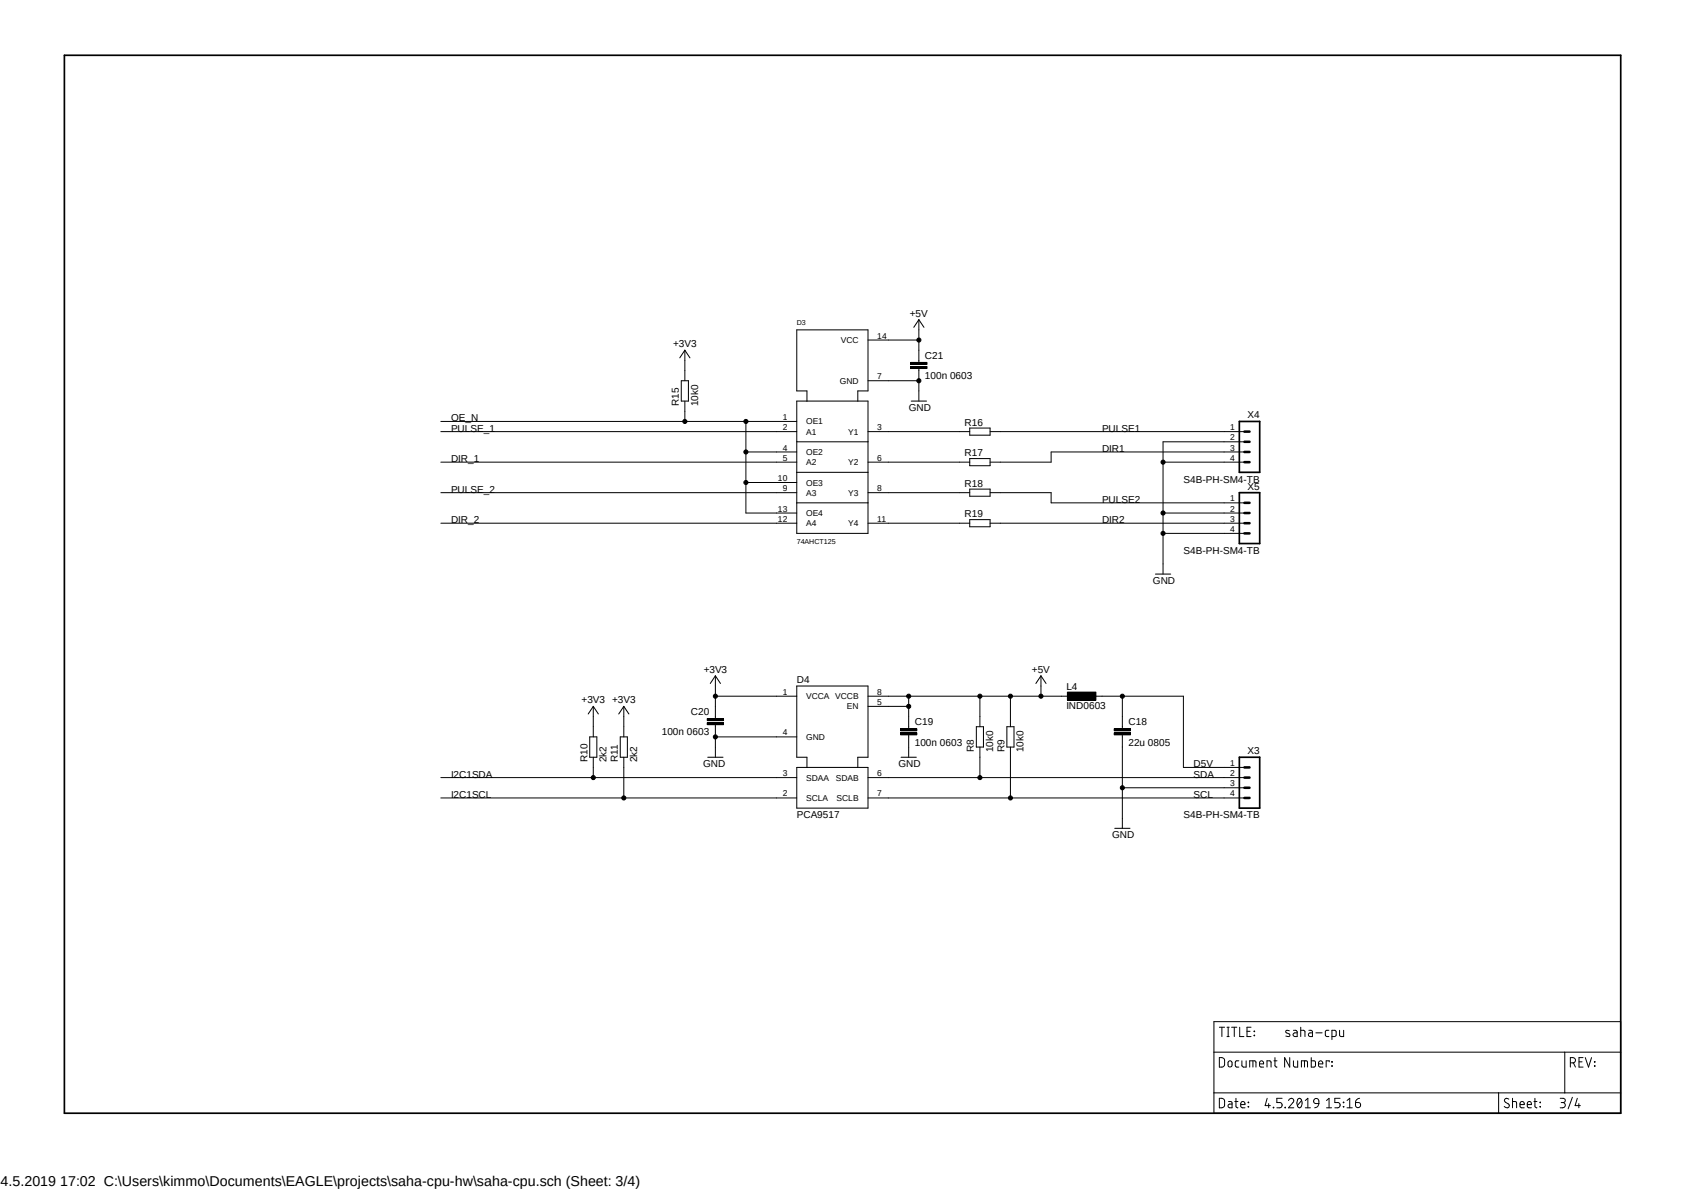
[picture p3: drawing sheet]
<svg xmlns="http://www.w3.org/2000/svg" width="420mm" height="297mm" viewBox="0 0 420 297" stroke-linecap="round" stroke-linejoin="round" font-family="sans-serif">
<path d="M15.6 13.5l389.3 264.9M404.9 13.5l-389.3 264.9" fill="none" stroke="#fff" stroke-width=".25"/>
<path d="M16.1 13.8h388.5v264.1h-388.5zM309.4 105.2h5.1v12.7h-5.1zM309.4 123h5.1v12.7h-5.1zM309.4 189h5.1v12.7h-5.1z" fill="none" stroke="#000" stroke-width=".42"/>
<g fill="none" stroke="#000" stroke-width=".25">
<path d="M229.4 79.8l1.3 1.9M229.4 79.8l-1.3 1.9M229.4 79.8v10.7M170.1 95h1.8v5.1h-1.8zM171 87.4v7.6M171 87.4l1.2 1.9M171 87.4l-1.3 1.9M216.7 95h12.7M216.7 84.9h12.7M227.4 91.5h4v.5h-4zM227.4 90.5h4v.5h-4zM229.4 92v8.1"/>
<path d="M110.1 115.4h88.8M110.1 107.7h88.8M110.1 105.2h88.8M171 100.1v5.1M186.2 105.2v22.9h12.7M186.2 112.8h12.7M198.9 100.1h17.8v33h-17.8zM198.9 110.3h17.8M198.9 117.9h17.8M201.5 100.1v-2.5h-2.6v-15.3h17.8v15.3h-2.5v2.5M216.7 115.4h25.4M216.7 107.7h25.4"/>
<path d="M227.5 100.1h3.8M242.1 106.8h5.1v1.8h-5.1zM242.1 114.5h5.1v1.7h-5.1zM247.2 107.7h63.5M290.4 115.4h20.3M310.7 112.8h-48.3v2.6h-15.2M310.7 110.3h-20.3v33M110.1 130.6h88.8M110.1 123h88.8M186.2 120.4h12.7M198.9 125.5h17.8M216.7 130.6h25.4"/>
<path d="M216.7 123h25.4M242.1 122.1h5.1v1.8h-5.1zM242.1 129.7h5.1v1.8h-5.1zM247.2 130.6h63.5M247.2 123h15.2v2.5h48.3M290.4 128.1h20.3M290.4 133.1h20.3M288.4 143.3h3.9M148.1 176.3v7.6M148.1 176.3l1.3 1.9M148.1 176.3l-1.3 1.9M155.7 176.3v7.6"/>
<path d="M155.7 176.3l1.3 1.9M155.7 176.3l-1.2 1.9M176.6 179.4h4v.5h-4zM178.6 173.8h20.3M178.6 168.7v10.7M178.6 168.7l1.3 1.9M178.6 168.7l-1.3 1.9M216.7 173.8h50.8M216.7 176.3h10.2M226.9 173.8v8.1M244.6 173.8v7.6M252.3 173.8v7.6"/>
<path d="M259.9 168.7l1.2 1.9M259.9 168.7l-1.3 1.9M259.9 168.7v5.1M266.5 172.8h7.1v2h-7.1zM272.6 173.8h22.8v17.8h15.3M280.2 173.8v8.1M110.1 199.2h88.8M110.1 194.1h88.8M147.2 183.9h1.8v5.1h-1.8zM148.1 189v5.1M154.8 183.9h1.8v5.1h-1.8zM155.7 189v10.2"/>
<path d="M176.6 180.4h4v.5h-4zM176.7 189h3.8M178.6 183.9h20.3M178.6 180.9v8.1M198.9 191.6h17.8v10.1h-17.8zM201.5 191.6v-2.6h-2.6v-17.8h17.8v17.8h-2.5v2.6M216.7 199.2h94M216.7 194.1h94M224.8 182.9h4.1v.5h-4.1zM224.8 181.9h4.1v.5h-4.1zM224.9 189h3.9M226.9 183.4v5.6"/>
<path d="M243.7 181.4h1.8v5.1h-1.8zM244.6 186.5v7.6M251.4 181.4h1.7v5.1h-1.7zM252.3 186.5v12.7M278.2 182.9h4v.5h-4zM278.2 181.9h4v.5h-4zM280.2 196.6h30.5M280.2 183.4v23.4M278.3 206.8h3.8M303.1 255h101.5v22.9h-101.5zM304.4 256.4h1.3M305 256.4v2.3"/>
<path d="M306.3 256.4h.6M306.3 258.7h.6M306.6 256.4v2.3M307.5 256.4h1.3M308.1 256.4v2.3M309.5 256.4v2.3h1M311.3 257.4h.8M312.3 256.4h-1v2.3h1M313.1 257.4l.1 .1zM313.1 258.4l.1 .1zM321.9 257.3l-.8-.1-.1 .4 1 .6v.3a.75 .75 0 0 1-1 .1M322.9 257.2h.7l.2 .4v1.1h-.6a.47 .47 0 0 1-.4-.4 .47 .47 0 0 1 .4-.5h.6"/>
<path d="M324.7 257.2h.7l.3 .2 .1 1.3M324.7 256.4v2.3M326.8 257.2h.6l.2 .4v1.1h-.5a.47 .47 0 0 1-.5-.4 .47 .47 0 0 1 .5-.5h.5M328.5 257.8h1.6M331.8 257.2h-.7l-.2 .4v.9l.9 .2M332.5 258.7h.7l.3-.2 .1-.9-.2-.4h-.9v2.3M334.4 257.2v1.2l.4 .3h.6v-1.5M303.1 262.6h101.5M303.1 272.8h101.5M304.4 274.2a1.13 1.13 0 0 1 1.3 .4 1.96 1.96 0 0 1-.2 1.7l-1.1 .2zM304.4 264a1.13 1.13 0 0 1 1.3 .4 1.96 1.96 0 0 1-.2 1.7l-.2 .2-.9 .1zM306.7 275h.7l.2 .3v1.2h-.6a.47 .47 0 0 1-.4-.4 .47 .47 0 0 1 .4-.5h.6"/>
<path d="M306.7 264.9a.5 .5 0 0 1 .6-.1 .5 .5 0 0 1 .3 .5v.5a.51 .51 0 0 1-.5 .5 .51 .51 0 0 1-.5-.5zM308.3 275h.8M308.6 274.2v2.1l.5 .2M309.3 264.8h-.7l-.2 .4v.9l.9 .3M309.7 275.7h1.1a.55 .55 0 0 0-.4-.7 .55 .55 0 0 0-.7 .5l.1 .8 .4 .2h.6M310 264.8l.1 1.3 .3 .3h.7v-1.6M311.6 275.1l.1 .2zM311.6 276.2l.1 .1zM312 266.4v-1.6h1.2l.3 .2 .1 1.4M312.8 264.8v1.6M314.4 265.6h1.1a.54 .54 0 0 0-.4-.8 .54 .54 0 0 0-.7 .5l.1 .8 .3 .3h.7M316.3 266.4v-1.6l1 .2v1.4"/>
<path d="M316.3 274.2l-.5 1.8h1.3M316.7 275.5v1M317.9 276.4l.1 .1zM318 264.8h.8M318.3 264v2.1l.5 .3M320.1 274.2h-1.3v1h.7a.66 .66 0 0 1 .6 .7 .66 .66 0 0 1-.6 .6h-.7M320.8 276.4l.1 .1zM321.7 274.7a.64 .64 0 0 1 .9-.5 .64 .64 0 0 1 .2 1l-1.1 1.3h1.3M322 264v2.4l-1.3-2.4v2.4M322.9 264.8v1.3l.4 .3h.7v-1.6M324.1 274.3l.3-.1a1.42 1.42 0 0 1 0 2.3 1.55 1.55 0 0 1-.3-2.2zM324.9 266.4v-1.6h1.1l.4 .2v1.4"/>
<path d="M324.9 274.7l-1 1.3M325.7 264.8v1.6M325.9 276.5h1.2M325.9 274.7l.6-.5v2.3M327.4 264v2.4h.6l.4-.3v-1.1l-1-.2M328.2 274.3a.65 .65 0 0 1 .7-.1 .65 .65 0 0 1 .4 .6v.7l-1-.1-.4-.4zM329.2 265.6h1a.55 .55 0 0 0-.3-.8 .55 .55 0 0 0-.7 .5v.8l.4 .3h.6M329.3 275.5l-.1 .3a.99 .99 0 0 1-1 .7M331.2 276.5h1.2M331.2 274.7l.6-.5v2.3M331.8 265v-.2h-.7v1.6M332.5 266l.1 .1z"/>
<path d="M332.5 265l.1 .1zM334.5 274.2h-1.3v1h.8a.66 .66 0 0 1 .6 .7 .66 .66 0 0 1-.6 .6h-.8M335.4 276.2l.1 .1zM335.4 275.1l.1 .2zM336.3 276.5h1.3M336.3 274.7l.7-.5v2.3M338.4 275.2h.8a.65 .65 0 0 1 .5 .7 .65 .65 0 0 1-.7 .6 .65 .65 0 0 1-.6-.7zM339.4 274.2a1.09 1.09 0 0 0-1 1M374.1 272.8v5.1M376.7 274.4a.59 .59 0 0 0-.8-.2 .59 .59 0 0 0-.2 .8l.8 .5a.58 .58 0 0 1 .1 .9 .58 .58 0 0 1-.9 0l-.2-.2M377.6 275l1 .1v1.4M377.6 274.2v2.3"/>
<path d="M379.5 275.7h1a.55 .55 0 0 0-.4-.7 .55 .55 0 0 0-.6 .5v.8l.3 .2h.7M381.3 275.7h1a.54 .54 0 0 0-.3-.7 .54 .54 0 0 0-.7 .5v.8l.4 .2h.6M382.9 275h.8M383.2 274.2v2.1l.5 .2M384.5 276.2l.1 .1zM384.5 275.1l.1 .2zM389.5 274.2h.8a.53 .53 0 0 1 .5 .5 .53 .53 0 0 1-.5 .5h-.5M390.1 275.2a.66 .66 0 0 1 .7 .7 .66 .66 0 0 1-.7 .6h-.6M390.6 262.6v10.2M392 265.3h.7a.66 .66 0 0 0 .6-.7 .66 .66 0 0 0-.6-.6h-.7v2.4M392.5 273.9l-1 2.9M392.8 265.3l.5 1.1"/>
<path d="M393.8 274.2l-.6 1.8h1.3M394.2 275.5v1M394.2 265h.8M395.2 264h-1v2.4h1M395.8 264l.8 2.4 .7-2.4M398 265l.2 .1zM398 266l.2 .1z"/>
<circle cx="229.4" cy="84.9" r=".51"/>
<circle cx="229.4" cy="95" r=".51"/>
<circle cx="171" cy="105.2" r=".51"/>
<circle cx="186.2" cy="105.2" r=".51"/>
<circle cx="186.2" cy="112.8" r=".51"/>
<circle cx="290.3" cy="115.4" r=".51"/>
<circle cx="186.2" cy="120.4" r=".51"/>
<circle cx="290.3" cy="128.1" r=".51"/>
<circle cx="290.3" cy="133.1" r=".51"/>
<circle cx="178.6" cy="173.8" r=".51"/>
<circle cx="226.8" cy="173.8" r=".51"/>
<circle cx="226.8" cy="176.3" r=".51"/>
<circle cx="244.6" cy="173.8" r=".51"/>
<circle cx="252.2" cy="173.8" r=".51"/>
<circle cx="259.9" cy="173.8" r=".51"/>
<circle cx="280.2" cy="173.8" r=".51"/>
<circle cx="148.1" cy="194.1" r=".51"/>
<circle cx="155.7" cy="199.2" r=".51"/>
<circle cx="178.6" cy="183.9" r=".51"/>
<circle cx="244.6" cy="194.1" r=".51"/>
<circle cx="252.2" cy="199.2" r=".51"/>
<circle cx="280.2" cy="196.6" r=".51"/>
</g>
<path d="M310.7 112.8h1.2M310.7 115.4h1.2M310.7 107.7h1.2M310.7 110.3h1.2M310.7 130.6h1.2M310.7 133.1h1.2M310.7 125.5h1.2M310.7 128.1h1.2M310.7 196.6h1.2M310.7 199.2h1.2M310.7 191.6h1.2M310.7 194.1h1.2" fill="none" stroke="#000" stroke-width=".63"/>
<g fill="#000">
<path d="M227.4 91.5h4v.5h-4z" fill-rule="evenodd"/>
<path d="M227.4 90.5h4v.5h-4z" fill-rule="evenodd"/>
<path d="M176.6 179.4h4v.5h-4z" fill-rule="evenodd"/>
<path d="M266.5 172.8h7.1v2h-7.1z" fill-rule="evenodd"/>
<path d="M176.6 180.4h4v.5h-4z" fill-rule="evenodd"/>
<path d="M224.8 182.9h4.1v.5h-4.1z" fill-rule="evenodd"/>
<path d="M224.8 181.9h4.1v.5h-4.1z" fill-rule="evenodd"/>
<path d="M278.2 182.9h4v.5h-4z" fill-rule="evenodd"/>
<path d="M278.2 181.9h4v.5h-4z" fill-rule="evenodd"/>
<circle cx="229.4" cy="84.9" r=".51"/>
<circle cx="229.4" cy="95" r=".51"/>
<circle cx="171" cy="105.2" r=".51"/>
<circle cx="186.2" cy="105.2" r=".51"/>
<circle cx="186.2" cy="112.8" r=".51"/>
<circle cx="290.3" cy="115.4" r=".51"/>
<circle cx="186.2" cy="120.4" r=".51"/>
<circle cx="290.3" cy="128.1" r=".51"/>
<circle cx="290.3" cy="133.1" r=".51"/>
<circle cx="178.6" cy="173.8" r=".51"/>
<circle cx="226.8" cy="173.8" r=".51"/>
<circle cx="226.8" cy="176.3" r=".51"/>
<circle cx="244.6" cy="173.8" r=".51"/>
<circle cx="252.2" cy="173.8" r=".51"/>
<circle cx="259.9" cy="173.8" r=".51"/>
<circle cx="280.2" cy="173.8" r=".51"/>
<circle cx="148.1" cy="194.1" r=".51"/>
<circle cx="155.7" cy="199.2" r=".51"/>
<circle cx="178.6" cy="183.9" r=".51"/>
<circle cx="244.6" cy="194.1" r=".51"/>
<circle cx="252.2" cy="199.2" r=".51"/>
<circle cx="280.2" cy="196.6" r=".51"/>
</g>
<text font-size="3.6" x=".2" y="296">4.5.2019 17:02 C:\Users\kimmo\Documents\EAGLE\projects\saha-cpu-hw\saha-cpu.sch (Sheet: 3/4)</text>
<g font-size="2.5">
<text x="227.1" y="79">+5V</text>
<text x="168.1" y="86.7">+3V3</text>
<text x="230.9" y="89.6">C21</text>
<text x="230.9" y="94.7">100n 0603</text>
<text x="169.5" y="101.4" transform="rotate(-90 169.5 101.4)">R15</text>
<text x="174.3" y="101.4" transform="rotate(-90 174.3 101.4)">10k0</text>
<text x="112.6" y="105.2">OE_N</text>
<text x="112.6" y="107.7">PULSE_1</text>
<text x="226.9" y="102.7">GND</text>
<text x="240.8" y="106.3">R16</text>
<text x="275.1" y="107.7">PULSE1</text>
<text x="311.4" y="104.4">X4</text>
<text x="240.8" y="113.9">R17</text>
<text x="275.1" y="112.8">DIR1</text>
<text x="112.6" y="115.4">DIR_1</text>
<text x="112.6" y="123">PULSE_2</text>
<text x="240.8" y="121.5">R18</text>
<text x="275.1" y="125.5">PULSE2</text>
<text x="295.5" y="120.4">S4B-PH-SM4-TB</text>
<text x="311.4" y="122.2">X5</text>
<text x="112.6" y="130.6">DIR_2</text>
<text x="240.8" y="129.1">R19</text>
<text x="275.1" y="130.6">DIR2</text>
<text x="295.5" y="138.2">S4B-PH-SM4-TB</text>
<text x="287.8" y="145.8">GND</text>
<text x="175.7" y="167.9">+3V3</text>
<text x="257.6" y="167.9">+5V</text>
<text x="198.9" y="170.5">D4</text>
<text x="266.2" y="172.3">L4</text>
<text x="145.2" y="175.6">+3V3 +3V3</text>
<text x="172.5" y="178.5">C20</text>
<text x="266.2" y="177.1">IND0603</text>
<text x="165.2" y="183.6">100n 0603</text>
<text x="228.4" y="181">C19</text>
<text x="281.7" y="181">C18</text>
<text x="146.6" y="190.3" transform="rotate(-90 146.6 190.3)">R10</text>
<text x="151.4" y="190.3" transform="rotate(-90 151.4 190.3)">2k2</text>
<text x="154.3" y="190.3" transform="rotate(-90 154.3 190.3)">R11</text>
<text x="159" y="190.3" transform="rotate(-90 159 190.3)">2k2</text>
<text x="175.5" y="191.6">GND</text>
<text x="224.3" y="191.6">GND</text>
<text x="228.4" y="186.1">100n 0603</text>
<text x="243.2" y="187.7" transform="rotate(-90 243.2 187.7)">R8</text>
<text x="247.9" y="187.7" transform="rotate(-90 247.9 187.7)">10k0</text>
<text x="250.8" y="187.7" transform="rotate(-90 250.8 187.7)">R9</text>
<text x="255.6" y="187.7" transform="rotate(-90 255.6 187.7)">10k0</text>
<text x="281.7" y="186.1">22u 0805</text>
<text x="298" y="191.6">D5V</text>
<text x="311.4" y="188.3">X3</text>
<text x="112.6" y="194.1">I2C1SDA</text>
<text x="298" y="194.1">SDA</text>
<text x="112.6" y="199.2">I2C1SCL</text>
<text x="298" y="199.2">SCL</text>
<text x="198.9" y="204.3">PCA9517</text>
<text x="277.7" y="209.3">GND</text>
<text x="295.5" y="204.3">S4B-PH-SM4-TB</text>
</g>
<g font-size="2.1">
<text x="209.9" y="85.6">VCC</text>
<text x="219" y="84.5">14</text>
<text x="209.7" y="95.8">GND</text>
<text x="219" y="94.7">7</text>
<text x="195.4" y="107.4">2</text>
<text x="195.4" y="104.9">1</text>
<text x="201.2" y="106">OE1</text>
<text x="219" y="107.4">3</text>
<text x="307.1" y="107.4">1</text>
<text x="195.4" y="112.5">4</text>
<text x="201.2" y="113.6">OE2</text>
<text x="201.2" y="108.5">A1</text>
<text x="211.8" y="108.5">Y1</text>
<text x="307.1" y="109.9">2</text>
<text x="307.1" y="112.5">3</text>
<text x="195.4" y="115">5</text>
<text x="201.2" y="116.1">A2</text>
<text x="211.8" y="116.1">Y2</text>
<text x="219" y="115">6</text>
<text x="307.1" y="115">4</text>
<text x="194.2" y="120.1">10</text>
<text x="195.4" y="122.6">9</text>
<text x="201.2" y="123.7">A3</text>
<text x="201.2" y="121.2">OE3</text>
<text x="211.8" y="123.7">Y3</text>
<text x="219" y="122.6">8</text>
<text x="307.1" y="125.2">1</text>
<text x="194.2" y="130.3">12</text>
<text x="194.2" y="127.7">13</text>
<text x="201.2" y="131.4">A4</text>
<text x="201.2" y="128.8">OE4</text>
<text x="211.8" y="131.4">Y4</text>
<text x="219" y="130.3">11</text>
<text x="307.1" y="127.7">2</text>
<text x="307.1" y="130.3">3</text>
<text x="307.1" y="132.8">4</text>
<text x="195.4" y="173.4">1</text>
<text x="219" y="173.4">8</text>
<text x="201.2" y="174.5">VCCA VCCB</text>
<text x="211.4" y="177.1">EN</text>
<text x="219" y="175.9">5</text>
<text x="195.4" y="183.6">4</text>
<text x="201.2" y="184.7">GND</text>
<text x="307.1" y="191.2">1</text>
<text x="195.4" y="193.7">3</text>
<text x="201.2" y="194.9">SDAA</text>
<text x="208.6" y="194.9">SDAB</text>
<text x="219" y="193.7">6</text>
<text x="307.1" y="193.7">2</text>
<text x="307.1" y="196.3">3</text>
<text x="195.4" y="198.8">2</text>
<text x="201.2" y="199.9">SCLA</text>
<text x="208.9" y="199.9">SCLB</text>
<text x="219" y="198.8">7</text>
<text x="307.1" y="198.8">4</text>
</g>
<g font-size="1.8">
<text x="198.9" y="81.1">D3</text>
<text x="198.9" y="135.7">74AHCT125</text>
</g>
</svg>
